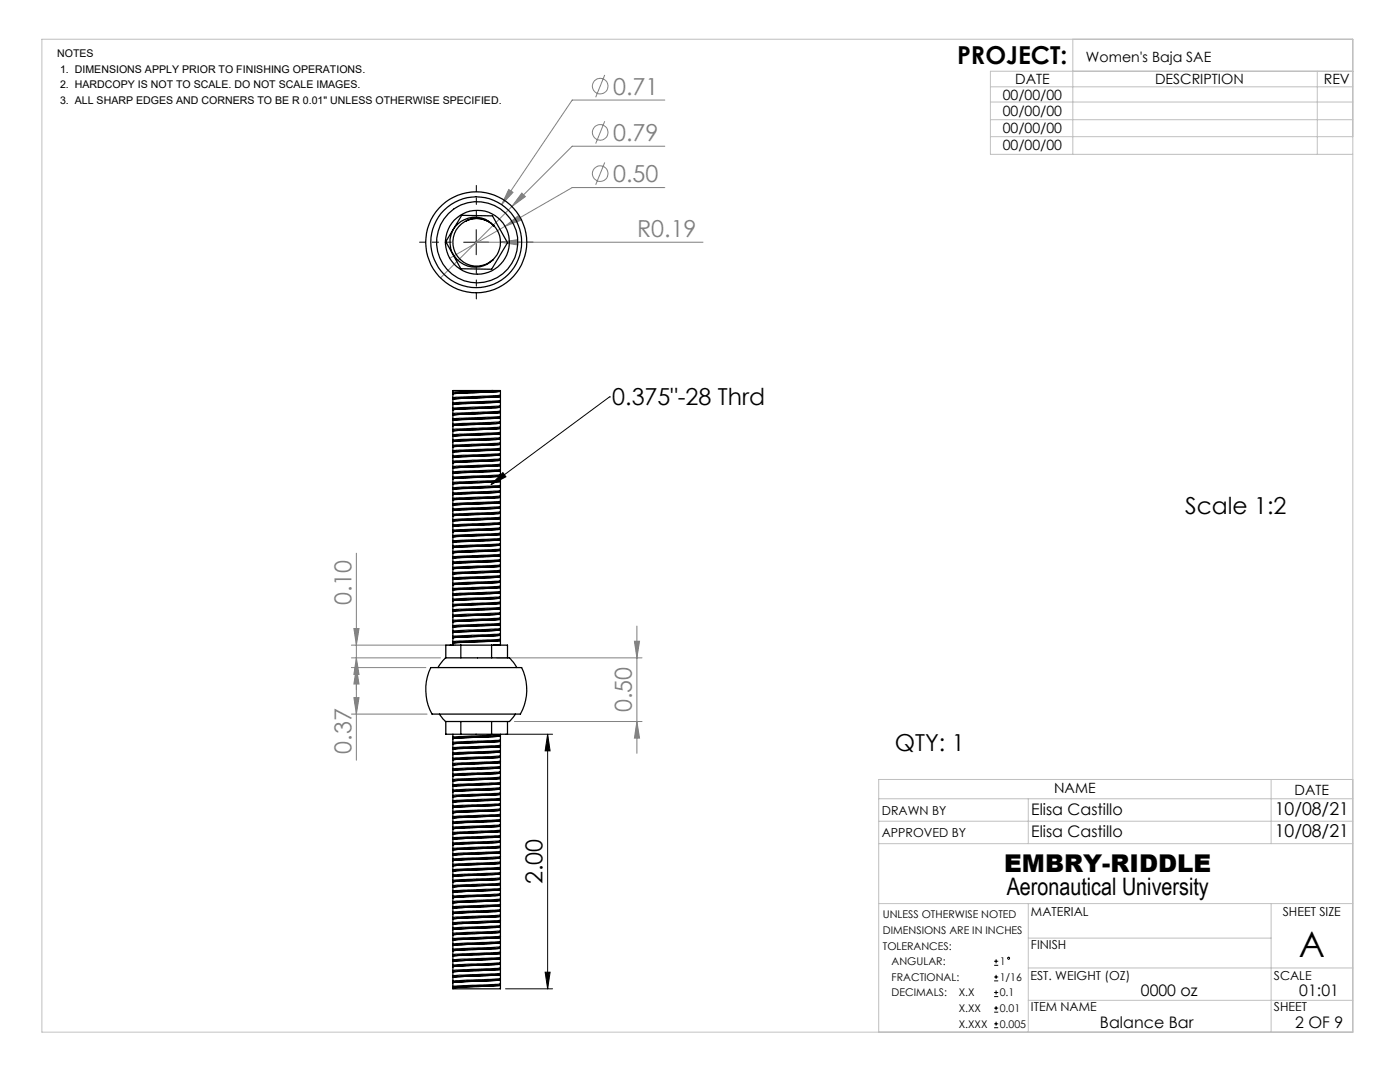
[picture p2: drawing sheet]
<svg xmlns="http://www.w3.org/2000/svg" width="279mm" height="216mm" viewBox="0 0 279 216" stroke-linecap="round" stroke-linejoin="round" font-family="sans-serif">
<g fill="none" stroke="#808080" stroke-width=".2">
<path d="M120.7 15l-1.8 4.4M132.7 20h-18.5l-14.1 20.8M101.5 37.8l.9 .6-2.3 2.4zM104.1 38.5l.7 .7-2.6 2zM120.7 24.2l-1.8 4.4M120.7 32.4l-1.8 4.5M132.7 29.2h-18.5l-26.3 26.3M132.7 37.4h-18.5l-13.4 7.8M95.1 48.3h45.2M99.9 48.3l3.3-.5v1.1zM100.8 45.2l2.6-2.1 .5 .9zM100.8 45.2l-11.1 6.3"/>
<path d="M71.1 110.4v41.3M70.1 133.2h14.9M70.1 131.3h17.8M70.1 128.7h20.8M70.6 125.4h1l-.5 3.3zM70.6 139.2h1l-.5 3.3zM71.1 131.3l.5 3.3h-1zM71.1 133.2l.5 3.3h-1zM99.1 131.3h29M126.6 128h1l-.5 3.3zM127.1 124.9v25.4M70.1 142.5h15.1"/>
<path d="M102.7 144h25.4M127.1 144l.5 3.3h-1z"/>
<circle cx="119.8" cy="17.2" r="1.56"/>
<circle cx="119.8" cy="34.6" r="1.55"/>
<circle cx="119.8" cy="26.4" r="1.55"/>
</g>
<g fill="none" stroke="#000" stroke-width=".2">
<path d="M92.5 48.3h5M95 45.8v5M121.6 79.2h.1M121.6 79.2l-23.6 17.5M100.4 94.3l.6 .8-3 1.6zM100.9 146.5h9.4M109.3 146.5l.5 3.3h-1zM109.3 146.5v50.8M100.9 197.3h9.4M108.8 194h1l-.5 3.3zM198.4 192.6h.8M198.4 191.8h.8"/>
<path d="M198.4 195.7h.8M198.4 194.9h.8M198.4 198.9h.8M198.4 198h.8M198.8 191.4v.8M198.8 194.5v.8M198.8 197.6v.8M198.4 202h.8M198.4 201.2h.8M198.4 205.1h.8M198.4 204.3h.8M198.8 200.8v.8"/>
<path d="M198.8 203.9v.8"/>
<circle cx="201.3" cy="191.2" r=".2"/>
</g>
<path d="M90.1 48.3h-6.4M95.1 43.3v-6.3M95.1 53.3v6.4M100.1 48.3h6.3" fill="none" stroke="#000" stroke-width=".2" stroke-dasharray="15.2 1.3 1.3 1.3" stroke-dashoffset="14"/>
<g fill="none" stroke="#c0c0c0" stroke-width=".2">
<path d="M8.4 7.8h261.6v198.2h-261.6zM197.7 17.3h72.3M214.1 7.8v23M262.9 14.2v16.6M270 14.2h-72.3v16.6h72.3M197.7 20.4h72.3M197.7 27.3h72.3M197.7 23.9h72.3M175.4 159.4h94.6M205.2 159.4v8.9M253.7 155.5v12.8M270 155.5h-94.6v50.5"/>
<path d="M175.4 163.9h94.6M175.4 168.3h94.6M175.4 180.3h94.6M205.2 180.3v25.7M205.2 199.6h64.8M205.2 193.1h64.8M205.2 187.2h48.5M253.7 180.3v25.7"/>
</g>
<g fill="#000">
<path d="M100.4 94.3l.6 .8-3 1.6z"/>
<path d="M109.3 146.5l.5 3.3h-1zM108.8 194h1l-.5 3.3z"/>
</g>
<g fill="#808080">
<path d="M99.9 48.3l3.3-.5v1.1z"/>
<path d="M104.1 38.5l-1.9 2.7 2.6-2zM101.5 37.8l-1.4 3 2.3-2.4zM100.8 45.2l3.1-1.2-.5-.9z"/>
<path d="M127.1 144l.5 3.3h-1zM126.6 128h1l-.5 3.3zM71.1 131.3l.5 3.3h-1zM70.6 125.4h1l-.5 3.3z"/>
<path d="M71.1 133.2l.5 3.3h-1zM70.6 139.2h1l-.5 3.3z"/>
</g>
<g fill="none" stroke="#000" stroke-width=".25">
<path d="M92.1 43l6.2 .1 3 5.3-3.2 5.3-6.1-.1-3-5.4zM93 44.1a4.7 4.7 0 0 1 5.5 .9M98 44.6a5 5 0 0 0-6.9 .5 5 5 0 0 0 .3 6.9 5 5 0 0 0 7-.2M98.4 51.8l-.6 .5M90.4 79.7l-.1 1M90.4 78.6l-.1 1.1M98.4 77.9h-8l-.1 .7M98.4 77.9l-8 .4M98.4 77.9h1.5v.2M99.9 79.1v.8M99.9 78.1v.7M99.9 78.1l-9.5 .5"/>
<path d="M99.9 79.1l-9.5 .6M99.9 79.9l-9.5 .5M99.9 78.8l-9.5 .6M99.9 78.8v.3M99.9 79.9v.3M90.4 99.8l-.1 1M90.4 98.7l-.1 1.1M90.4 97.6l-.1 1.1M90.4 96.6l-.1 1M90.4 95.5l-.1 1.1M90.4 94.5l-.1 1M90.4 93.4l-.1 1.1"/>
<path d="M90.4 92.4l-.1 1M90.4 91.3l-.1 1.1M90.4 90.2l-.1 1.1M90.4 89.2l-.1 1M90.4 88.1l-.1 1.1M90.4 87.1l-.1 1M90.4 86l-.1 1.1M90.4 84.9l-.1 1.1M90.4 83.9l-.1 1M90.4 82.8l-.1 1.1M90.4 81.8l-.1 1M90.4 80.7l-.1 1.1"/>
<path d="M99.9 99.2v.8M99.9 98.2v.8M99.9 97.1v.8M99.9 96.1v.7M99.9 95v.8M99.9 93.9v.8M99.9 92.9v.8M99.9 91.8v.8M99.9 90.8v.7M99.9 89.7v.8M99.9 88.7v.7M99.9 87.6v.8"/>
<path d="M99.9 86.5v.8M99.9 85.5v.8M99.9 84.4v.8M99.9 83.4v.7M99.9 82.3v.8M99.9 81.2v.8M99.9 80.2v.8M99.9 80.2l-9.5 .5M99.9 81.2l-9.5 .6M99.9 82.3l-9.5 .5M99.9 83.4l-9.5 .5M99.9 84.4l-9.5 .5"/>
<path d="M99.9 85.5l-9.5 .5M99.9 86.5l-9.5 .6M99.9 87.6l-9.5 .5M99.9 88.7l-9.5 .5M99.9 89.7l-9.5 .5M99.9 90.8l-9.5 .5M99.9 91.8l-9.5 .6M99.9 92.9l-9.5 .5M99.9 93.9l-9.5 .6M99.9 95l-9.5 .5M99.9 96.1l-9.5 .5M99.9 97.1l-9.5 .5"/>
<path d="M99.9 98.2l-9.5 .5M99.9 99.2l-9.5 .6M99.9 99l-9.5 .5M99.9 97.9l-9.5 .5M99.9 96.8l-9.5 .6M99.9 95.8l-9.5 .5M99.9 94.7l-9.5 .6M99.9 93.7l-9.5 .5M99.9 92.6l-9.5 .5M99.9 91.5l-9.5 .6M99.9 90.5l-9.5 .5M99.9 89.4l-9.5 .6"/>
<path d="M99.9 88.4l-9.5 .5M99.9 87.3l-9.5 .5M99.9 86.3l-9.5 .5M99.9 85.2l-9.5 .5M99.9 84.1l-9.5 .6M99.9 83.1l-9.5 .5M99.9 82l-9.5 .5M99.9 81l-9.5 .5M99.9 81v.2M99.9 82v.3M99.9 83.1v.3M99.9 84.1v.3"/>
<path d="M99.9 85.2v.3M99.9 86.3v.2M99.9 87.3v.3M99.9 88.4v.3M99.9 89.4v.3M99.9 90.5v.3M99.9 91.5v.3M99.9 92.6v.3M99.9 93.7v.2M99.9 94.7v.3M99.9 95.8v.3M99.9 96.8v.3"/>
<path d="M99.9 97.9v.3M99.9 99v.2M90.4 119.9l-.1 1M90.4 118.8l-.1 1.1M90.4 117.8l-.1 1M90.4 116.7l-.1 1.1M90.4 115.6l-.1 1.1M90.4 114.6l-.1 1M90.4 113.5l-.1 1.1M90.4 112.5l-.1 1M90.4 111.4l-.1 1.1M90.4 110.3l-.1 1.1"/>
<path d="M90.4 109.3l-.1 1M90.4 108.2l-.1 1.1M90.4 107.2l-.1 1M90.4 106.1l-.1 1.1M90.4 105.1l-.1 1M90.4 104l-.1 1.1M90.4 102.9l-.1 1.1M90.4 101.9l-.1 1M90.4 100.8l-.1 1.1M99.9 119.3v.8M99.9 118.3v.8M99.9 117.2v.8"/>
<path d="M99.9 116.2v.7M99.9 115.1v.8M99.9 114.1v.7M99.9 113v.8M99.9 111.9v.8M99.9 110.9v.8M99.9 109.8v.8M99.9 108.8v.7M99.9 107.7v.8M99.9 106.6v.8M99.9 105.6v.8M99.9 104.5v.8"/>
<path d="M99.9 103.5v.7M99.9 102.4v.8M99.9 101.4v.7M99.9 100.3v.8M99.9 100.3l-9.5 .5M99.9 101.4l-9.5 .5M99.9 102.4l-9.5 .5M99.9 103.5l-9.5 .5M99.9 104.5l-9.5 .6M99.9 105.6l-9.5 .5M99.9 106.6l-9.5 .6M99.9 107.7l-9.5 .5"/>
<path d="M99.9 108.8l-9.5 .5M99.9 109.8l-9.5 .5M99.9 110.9l-9.5 .5M99.9 111.9l-9.5 .6M99.9 113l-9.5 .5M99.9 114.1l-9.5 .5M99.9 115.1l-9.5 .5M99.9 116.2l-9.5 .5M99.9 117.2l-9.5 .6M99.9 118.3l-9.5 .5M99.9 119.3l-9.5 .6M99.9 119.1l-9.5 .5"/>
<path d="M99.9 118l-9.5 .5M99.9 116.9l-9.5 .6M99.9 115.9l-9.5 .5M99.9 114.8l-9.5 .6M99.9 113.8l-9.5 .5M99.9 112.7l-9.5 .5M99.9 111.7l-9.5 .5M99.9 110.6l-9.5 .5M99.9 109.5l-9.5 .6M99.9 108.5l-9.5 .5M99.9 107.4l-9.5 .6M99.9 106.4l-9.5 .5"/>
<path d="M99.9 105.3l-9.5 .5M99.9 104.2l-9.5 .6M99.9 103.2l-9.5 .5M99.9 102.1l-9.5 .6M99.9 101.1l-9.5 .5M99.9 100l-9.5 .5M99.9 100v.3M99.9 101.1v.3M99.9 102.1v.3M99.9 103.2v.3M99.9 104.2v.3M99.9 105.3v.3"/>
<path d="M99.9 106.4v.2M99.9 107.4v.3M99.9 108.5v.3M99.9 109.5v.3M99.9 110.6v.3M99.9 111.7v.2M99.9 112.7v.3M99.9 113.8v.3M99.9 114.8v.3M99.9 115.9v.3M99.9 116.9v.3M99.9 118v.3"/>
<path d="M99.9 119.1v.2M86 133.2h18.1a9.7 9.7 0 0 1-.3 9.3h-17.5a10.1 10.1 0 0 1-.3-9.3zM87.4 133.2l1.5-1.9h12.8l1.5 1.9M89 131.3v-2.6h12.3v2.6M89.9 128.7h.1M90.4 127.3l-.1 1M90.4 126.2l-.1 1.1M90.4 125.2l-.1 1M90.4 124.1l-.1 1.1M90.4 123l-.1 1.1M90.4 122l-.1 1M90.4 120.9l-.1 1.1"/>
<path d="M90.4 128.3v.4M92 128.7v2.6M98.1 128.7v2.6M99.9 127.8v.8M99.9 126.8v.7M99.9 125.7v.8M99.9 124.6v.8M99.9 123.6v.8M99.9 122.5v.8M99.9 121.5v.7M99.9 120.4v.8M99.9 120.4l-9.5 .5"/>
<path d="M99.9 121.5l-9.5 .5M99.9 122.5l-9.5 .5M99.9 123.6l-9.5 .5M99.9 124.6l-9.5 .6M99.9 125.7l-9.5 .5M99.9 126.8l-9.5 .5M99.9 127.8l-9.5 .5M99.9 128.6l-1.5 .1M99.9 127.5l-9.5 .6M99.9 126.5l-9.5 .5M99.9 125.4l-9.5 .5M99.9 124.4l-9.5 .5"/>
<path d="M99.9 123.3l-9.5 .5M99.9 122.2l-9.5 .6M99.9 121.2l-9.5 .5M99.9 120.1l-9.5 .6M99.9 120.1v.3M99.9 121.2v.3M99.9 122.2v.3M99.9 123.3v.3M99.9 124.4v.2M99.9 125.4v.3M99.9 126.5v.3M99.9 127.5v.3"/>
<path d="M99.9 128.6v.1M87.7 142.5l1.2 1.5h11.9a1.12 1.12 0 0 0 1.5-.7l.6-.8M89 144v2.5h12.3v-2.5M90.3 148.2v.2M90.3 154.5v.3M90.4 159l-.1 1.1M90.4 158l-.1 1M90.4 156.9l-.1 1.1M90.4 155.9l-.1 1M90.4 154.8l-.1 1.1M90.4 153.7l-.1 .8M90.4 152.7l-.1 1"/>
<path d="M90.4 151.6l-.1 1.1M90.4 150.6l-.1 1M90.4 149.5l-.1 1.1M90.4 148.4l-.1 1.1M90.4 147.4l-.1 .8M90.4 146.5l-.1 .9M92 144v2.5M98.1 144v2.5M99.9 159.6v.7M99.9 158.5v.8M99.9 157.4v.8M99.9 156.4v.8"/>
<path d="M99.9 155.3v.8M99.9 154.3v.7M99.9 153.2v.8M99.9 152.2v.7M99.9 151.1v.8M99.9 150v.8M99.9 149v.8M99.9 147.9v.8M99.9 146.9v.7M99.9 159.6l-9.5 .5M99.9 158.5l-9.5 .5M99.9 157.4l-9.5 .6"/>
<path d="M99.9 156.4l-9.5 .5M99.9 155.3l-9.5 .6M99.9 154.3l-9.5 .5M99.9 153.2l-9.5 .5M99.9 152.2l-9.5 .5M99.9 151.1l-9.5 .5M99.9 150l-9.5 .6M99.9 149l-9.5 .5M99.9 147.9l-9.5 .5M99.9 146.9l-9.5 .5M99.9 159.3l-9.5 .5M99.9 158.2l-9.5 .6"/>
<path d="M99.9 157.2l-9.5 .5M99.9 156.1l-9.5 .5M99.9 155l-9.5 .6M99.9 154l-9.6 .5M99.9 152.9l-9.5 .6M99.9 151.9l-9.5 .5M99.9 150.8l-9.5 .5M99.9 149.8l-9.5 .5M99.9 148.7l-9.5 .5M99.9 147.6l-9.6 .6M99.9 146.6l-9.5 .5M99.9 146.5v.4"/>
<path d="M99.9 147.6v.3M99.9 148.7v.3M99.9 149.8v.2M99.9 150.8v.3M99.9 151.9v.3M99.9 152.9v.3M99.9 154v.3M99.9 155v.3M99.9 156.1v.3M99.9 157.2v.2M99.9 158.2v.3M99.9 159.3v.3"/>
<path d="M90.3 160.9v.2M90.4 179.1l-.1 1.1M90.4 178.1l-.1 1M90.4 177l-.1 1.1M90.4 176l-.1 1M90.4 174.9l-.1 1.1M90.4 173.8l-.1 1.1M90.4 172.8l-.1 1M90.4 171.7l-.1 1.1M90.4 170.7l-.1 1M90.4 169.6l-.1 1.1M90.4 168.6l-.1 1"/>
<path d="M90.4 167.5l-.1 1.1M90.4 166.4l-.1 1.1M90.4 165.4l-.1 1M90.4 164.3l-.1 1.1M90.4 163.3l-.1 1M90.4 162.2l-.1 1.1M90.4 161.1l-.1 1.1M90.4 160.1l-.1 .8M99.9 179.7v.7M99.9 178.6v.8M99.9 177.6v.7M99.9 176.5v.8"/>
<path d="M99.9 175.4v.8M99.9 174.4v.8M99.9 173.3v.8M99.9 172.3v.7M99.9 171.2v.8M99.9 170.1v.8M99.9 169.1v.8M99.9 168v.8M99.9 167v.7M99.9 165.9v.8M99.9 164.9v.7M99.9 163.8v.8"/>
<path d="M99.9 162.7v.8M99.9 161.7v.8M99.9 160.6v.8M99.9 179.7l-9.5 .5M99.9 178.6l-9.5 .5M99.9 177.6l-9.5 .5M99.9 176.5l-9.5 .5M99.9 175.4l-9.5 .6M99.9 174.4l-9.5 .5M99.9 173.3l-9.5 .5M99.9 172.3l-9.5 .5M99.9 171.2l-9.5 .5"/>
<path d="M99.9 170.1l-9.5 .6M99.9 169.1l-9.5 .5M99.9 168l-9.5 .6M99.9 167l-9.5 .5M99.9 165.9l-9.5 .5M99.9 164.9l-9.5 .5M99.9 163.8l-9.5 .5M99.9 162.7l-9.5 .6M99.9 161.7l-9.5 .5M99.9 160.6l-9.5 .5M99.9 179.4l-9.5 .5M99.9 178.3l-9.5 .6"/>
<path d="M99.9 177.3l-9.5 .5M99.9 176.2l-9.5 .5M99.9 175.2l-9.5 .5M99.9 174.1l-9.5 .5M99.9 173l-9.5 .6M99.9 172l-9.5 .5M99.9 170.9l-9.5 .6M99.9 169.9l-9.5 .5M99.9 168.8l-9.5 .5M99.9 167.7l-9.5 .6M99.9 166.7l-9.5 .5M99.9 165.6l-9.5 .6"/>
<path d="M99.9 164.6l-9.5 .5M99.9 163.5l-9.5 .5M99.9 162.5l-9.5 .5M99.9 161.4l-9.5 .5M99.9 160.3l-9.6 .6M99.9 160.3v.3M99.9 161.4v.3M99.9 162.5v.2M99.9 163.5v.3M99.9 164.6v.3M99.9 165.6v.3M99.9 166.7v.3"/>
<path d="M99.9 167.7v.3M99.9 168.8v.3M99.9 169.9v.2M99.9 170.9v.3M99.9 172v.3M99.9 173v.3M99.9 174.1v.3M99.9 175.2v.2M99.9 176.2v.3M99.9 177.3v.3M99.9 178.3v.3M99.9 179.4v.3"/>
<path d="M90.4 196.1l-.1 1M90.4 195l-.1 1.1M90.4 194l-.1 1M90.4 192.9l-.1 1.1M90.4 191.8l-.1 1.1M90.4 190.8l-.1 1M90.4 189.7l-.1 1.1M90.4 188.7l-.1 1M90.4 187.6l-.1 1.1M90.4 186.5l-.1 1.1M90.4 185.5l-.1 1M90.4 184.4l-.1 1.1"/>
<path d="M90.4 183.4l-.1 1M90.4 182.3l-.1 1.1M90.4 181.3l-.1 1M90.4 180.2l-.1 1.1M99.9 195.5v.8M99.9 194.5v.8M99.9 193.4v.8M99.9 192.4v.7M99.9 191.3v.8M99.9 190.3v.7M99.9 189.2v.8M99.9 188.1v.8"/>
<path d="M99.9 187.1v.8M99.9 186v.8M99.9 185v.7M99.9 183.9v.8M99.9 182.8v.8M99.9 181.8v.8M99.9 180.7v.8M99.9 196.6v.7h-9.5v-.2M99.9 196.6l-9.5 .5M99.9 195.5l-9.5 .6M99.9 194.5l-9.5 .5M99.9 193.4l-9.5 .6"/>
<path d="M99.9 192.4l-9.5 .5M99.9 191.3l-9.5 .5M99.9 190.3l-9.5 .5M99.9 189.2l-9.5 .5M99.9 188.1l-9.5 .6M99.9 187.1l-9.5 .5M99.9 186l-9.5 .5M99.9 185l-9.5 .5M99.9 183.9l-9.5 .5M99.9 182.8l-9.5 .6M99.9 181.8l-9.5 .5M99.9 180.7l-9.5 .6"/>
<path d="M99.9 196.3l-9.5 .5M99.9 195.3l-9.5 .5M99.9 194.2l-9.5 .5M99.9 193.1l-9.5 .6M99.9 192.1l-9.5 .5M99.9 191l-9.5 .6M99.9 190l-9.5 .5M99.9 188.9l-9.5 .5M99.9 187.9l-9.5 .5M99.9 186.8l-9.5 .5M99.9 185.7l-9.5 .6M99.9 184.7l-9.5 .5"/>
<path d="M99.9 183.6l-9.5 .5M99.9 182.6l-9.5 .5M99.9 181.5l-9.5 .5M99.9 180.4l-9.5 .6M99.9 180.4v.3M99.9 181.5v.3M99.9 182.6v.2M99.9 183.6v.3M99.9 184.7v.3M99.9 185.7v.3M99.9 186.8v.3M99.9 187.9v.2"/>
<path d="M99.9 188.9v.3M99.9 190v.3M99.9 191v.3M99.9 192.1v.3M99.9 193.1v.3M99.9 194.2v.3M99.9 195.3v.2M99.9 196.3v.3"/>
<circle cx="95" cy="48.3" r="9.1"/>
<circle cx="95" cy="48.3" r="10.1"/>
<circle cx="95.1" cy="48.3" r="4.8"/>
<circle cx="95.2" cy="48.3" r="8.1"/>
<circle cx="95.3" cy="48.3" r="6.4"/>
</g>
<text font-size="7.1" x="259.2" y="191">A</text>
<g font-size="4.9">
<text x="191" y="12.8">PROJECT:</text>
<text x="200.4" y="174.1">EMBRY-RIDDLE</text>
</g>
<text font-size="4.8" x="200.9" y="178.6">Aeronautical University</text>
<g font-size="4.7" fill="#808080">
<text x="122.4" y="18.9">0.71</text>
<text x="122.4" y="28.1">0.79</text>
<text x="122.4" y="36.3">0.50</text>
<text x="127.1" y="47.3">R0.19</text>
<text x="70.1" y="120.7" transform="rotate(-90 70.1 120.7)">0.10</text>
<text x="126.1" y="142.1" transform="rotate(-90 126.1 142.1)">0.50</text>
<text x="70.1" y="150.4" transform="rotate(-90 70.1 150.4)">0.37</text>
</g>
<g font-size="4.7">
<text x="122.2" y="80.9">0.375&quot;-28 Thrd</text>
<text x="236.5" y="102.5">Scale 1:2</text>
<text x="178.6" y="149.9">QTY: 1</text>
<text x="108.3" y="176.4" transform="rotate(-90 108.3 176.4)">2.00</text>
</g>
<g font-size="3.5">
<text x="254.4" y="162.6">10/08/21</text>
<text x="254.4" y="167.1">10/08/21</text>
</g>
<g font-size="3.2">
<text x="205.8" y="167.1">Elisa Castillo</text>
<text x="205.8" y="162.6">Elisa Castillo</text>
<text x="227.7" y="198.7">0000 oz</text>
<text x="259.3" y="198.8">01:01</text>
<text x="219.5" y="205.2">Balance Bar</text>
<text x="258.5" y="205.2">2 OF 9</text>
</g>
<g font-size="2.8">
<text x="202.6" y="16.7">DATE</text>
<text x="216.7" y="12.3">Women's Baja SAE</text>
<text x="230.5" y="16.7">DESCRIPTION</text>
<text x="264.2" y="16.7">REV</text>
<text x="200.1" y="19.9">00/00/00</text>
<text x="200.1" y="23.2">00/00/00</text>
<text x="200.1" y="26.5">00/00/00</text>
<text x="200.1" y="30">00/00/00</text>
<text x="210.4" y="158.3">NAME</text>
<text x="258.4" y="158.6">DATE</text>
</g>
<g font-size="2.5">
<text x="176" y="162.6">DRAWN BY</text>
<text x="176" y="167.1">APPROVED BY</text>
<text x="205.8" y="182.9">MATERIAL</text>
<text x="256" y="182.8">SHEET SIZE</text>
<text x="205.8" y="189.4">FINISH</text>
<text x="205.6" y="195.5">EST. WEIGHT (OZ)</text>
<text x="254.2" y="195.5">SCALE</text>
<text x="205.8" y="201.8">ITEM NAME</text>
<text x="254.2" y="201.8">SHEET</text>
</g>
<g font-size="2.1">
<text x="11.4" y="11.4">NOTES</text>
<text x="12" y="17.7">2. HARDCOPY IS NOT TO SCALE. DO NOT SCALE IMAGES.</text>
<text x="12" y="14.5">1. DIMENSIONS APPLY PRIOR TO FINISHING OPERATIONS.</text>
<text x="12" y="20.8">3. ALL SHARP EDGES AND CORNERS TO BE R 0.01&quot; UNLESS OTHERWISE SPECIFIED.</text>
<text x="176.2" y="183.2">UNLESS OTHERWISE NOTED</text>
<text x="176.2" y="186.4">DIMENSIONS ARE IN INCHES</text>
<text x="176.2" y="189.5">TOLERANCES:</text>
<text x="177.9" y="192.6">ANGULAR:</text>
<text x="177.9" y="195.7">FRACTIONAL:</text>
<text x="199.5" y="192.6">1</text>
<text x="199.5" y="195.7">1/16</text>
<text x="177.9" y="198.8">DECIMALS:</text>
<text x="191.3" y="198.8">X.X</text>
<text x="191.3" y="201.9">X.XX</text>
<text x="199.5" y="198.8">0.1</text>
<text x="199.5" y="201.9">0.01</text>
<text x="191.3" y="205.1">X.XXX</text>
<text x="199.5" y="205.1">0.005</text>
</g>
</svg>
